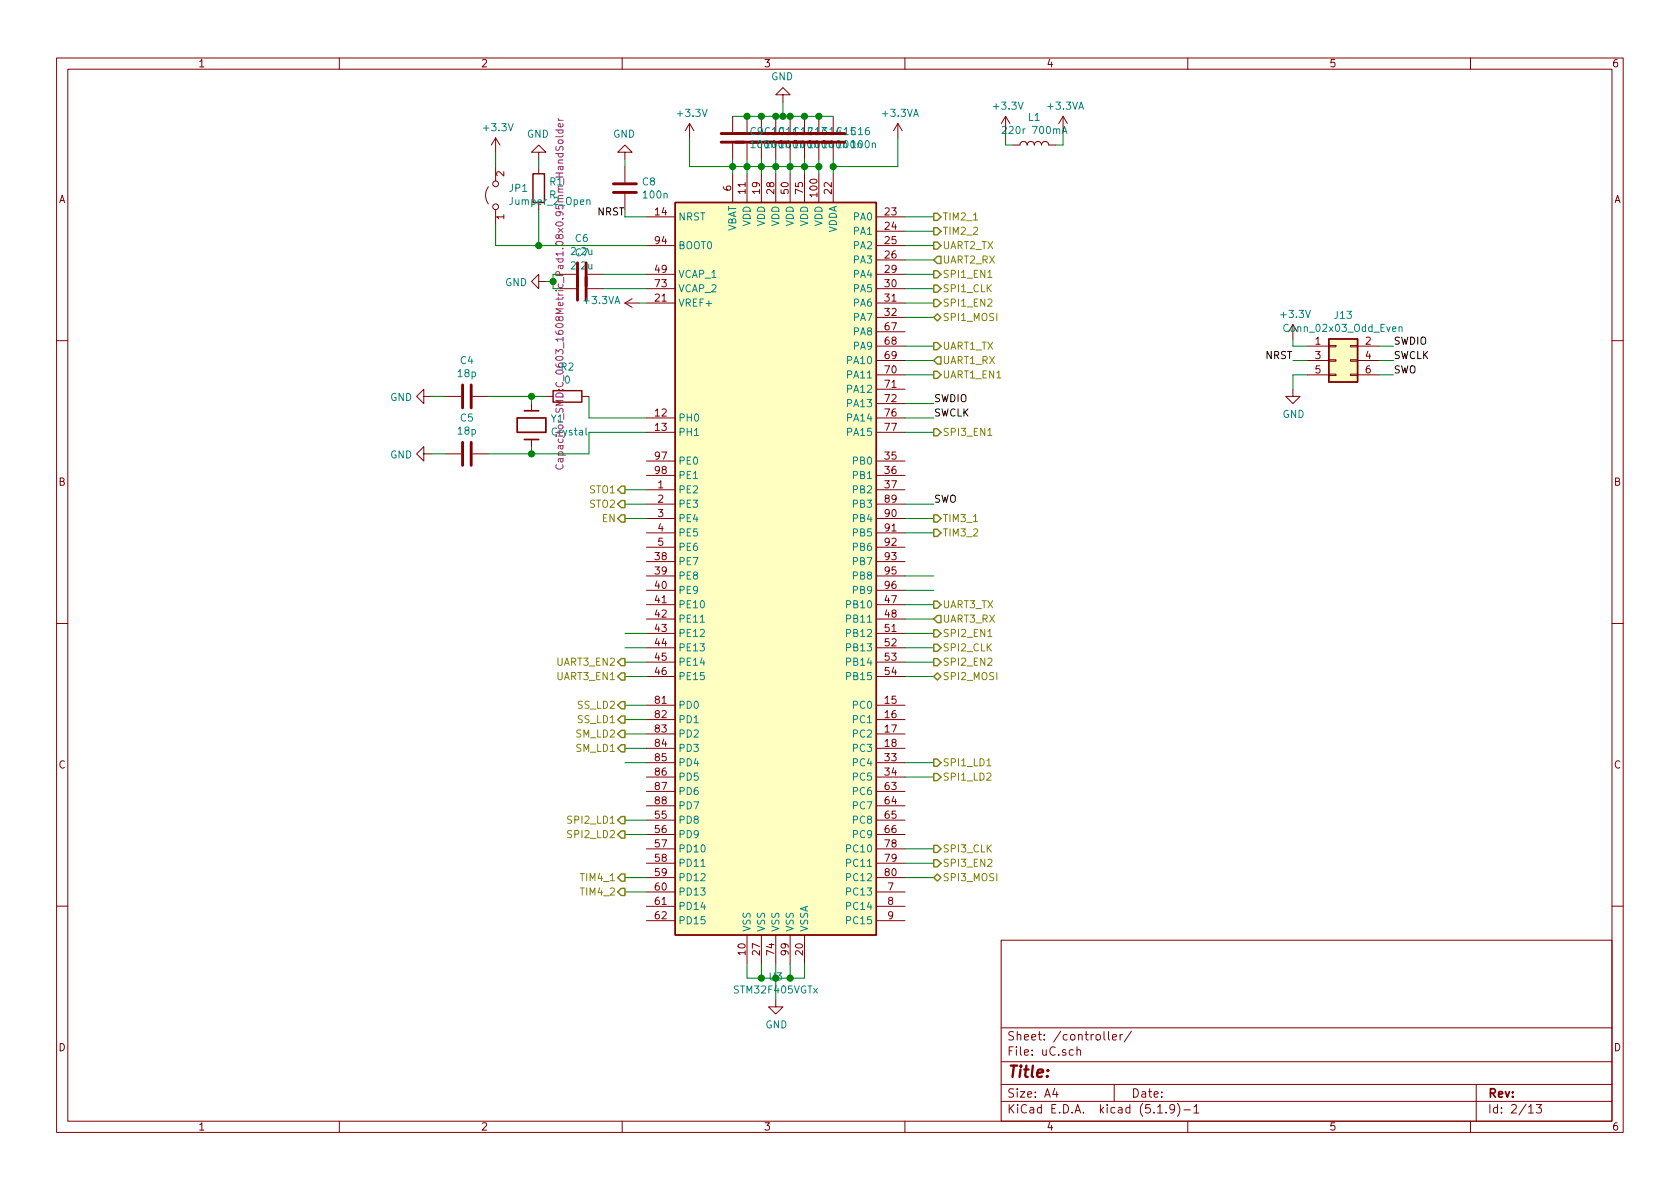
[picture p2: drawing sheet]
<svg xmlns="http://www.w3.org/2000/svg" width="297mm" height="210mm" viewBox="0 0 297 210" stroke-linecap="round" stroke-linejoin="round" font-family="sans-serif">
<g fill="none" stroke="#840000" stroke-width=".18">
<path d="M10 10.3h277v189.9h-277zM12 12.2h273v186.1h-273zM60 10.3v1.9M110 10.3v1.9M138.4 16.8h1.3l-1.3-1.3-1.2 1.3h1.2v1.2M160 10.3v1.9M210 10.3v1.9M260 10.3v1.9M86.4 33a2.54 2.54 0 0 0 0 3.1M87.6 24.4l-.7 1.2M87.6 24.4v2.5M87.6 29.5v2.5"/>
<path d="M87.6 37.1v2.5M87.6 24.4l.8 1.2M95.2 26.9h1.3l-1.3-1.3-1.2 1.3h1.2v1.3M95.2 29.5v1.2M110.5 26.9h1.3l-1.3-1.3-1.3 1.3h1.3v1.3M110.5 29.5v2.8M110.5 34.3v2.8M114.3 38.3h5.1M121.9 21.8l-.7 1.3M121.9 21.8v2.6M121.9 21.8l.8 1.3M129.5 20.6v2.8"/>
<path d="M129.5 25.4v2.8M129.5 30.7v5.1M132.1 20.6v2.8M132.1 25.4v2.8M132.1 30.7v5.1M134.6 20.6v2.8M134.6 25.4v2.8M134.6 30.7v5.1M137.2 20.6v2.8M137.2 25.4v2.8M137.2 30.7v5.1M139.7 20.6v2.8"/>
<path d="M139.7 25.4v2.8M139.7 30.7v5.1M142.2 20.6v2.8M142.2 25.4v2.8M142.2 30.7v5.1M144.8 20.6v2.8M144.8 25.4v2.8M144.8 30.7v5.1M147.3 20.6v2.8M147.3 25.4v2.8M147.3 30.7v5.1M154.9 38.3h5.1"/>
<path d="M158.7 21.8l-.7 1.3M158.7 21.8v2.6M158.7 21.8l.8 1.3M177.8 20.6l-.8 1.2M177.8 20.6v2.5M177.8 20.6l.8 1.2M179.1 25.6h1.2a.63 .63 0 0 1 .7-.6 .63 .63 0 0 1 .6 .6 .63 .63 0 0 1 .6-.6 .63 .63 0 0 1 .7 .6 .63 .63 0 0 1 .6-.6 .63 .63 0 0 1 .6 .6 .63 .63 0 0 1 .7-.6 .63 .63 0 0 1 .6 .6h1.3M188 20.6l-.8 1.2M188 20.6v2.5M188 20.6l.7 1.2M95.2 49.8v-1.3l-1.2 1.3 1.2 1.2v-1.2h1.3M99.1 51h2.8"/>
<path d="M99.1 48.5h2.8M103.9 51h2.8M103.9 48.5h2.8M110.5 53.6l1.3 .8M110.5 53.6h2.5M111.8 52.8l-1.3 .8M114.3 51h5.1M114.3 48.5h5.1M114.3 53.6h5.1M114.3 43.4h5.1M154.9 51h5.1M154.9 48.5h5.1"/>
<path d="M154.9 53.6h5.1M154.9 43.4h5.1M154.9 40.9h5.1M154.9 46h5.1M154.9 56.1h5.1M154.9 58.7h5.1M228.6 57.4v2.5M10 60.2h2M74.9 70.1v-1.3l-1.2 1.3 1.2 1.3v-1.3h1.3M78.7 70.1h2.8M83.6 70.1h2.8M94 71.4v1.2"/>
<path d="M94 77.7v1.3M96.5 70.1h1.3M102.9 70.1h1.2M114.3 73.9h5.1M114.3 76.4h5.1M154.9 61.2h5.1M154.9 63.7h5.1M154.9 66.3h5.1M154.9 68.8h5.1M154.9 71.4h5.1M154.9 73.9h5.1M154.9 76.4h5.1"/>
<path d="M228.6 68.8v1.3h1.3l-1.3 1.3-1.3-1.3h1.3M231.1 61.2h3.8M231.1 63.7h3.8M231.1 66.3h3.8M234.9 66.2h1.3v.2h-1.3zM234.9 61.1h1.3v.2h-1.3zM234.9 63.6h1.3v.3h-1.3zM238.8 66.2h1.2v.2h-1.2zM238.8 61.1h1.2v.2h-1.2zM238.8 63.6h1.2v.3h-1.2zM240 61.2h3.8M240 63.7h3.8"/>
<path d="M240 66.3h3.8M285 60.2h2M74.9 80.3v-1.3l-1.2 1.3 1.2 1.2v-1.2h1.3M78.7 80.3h2.8M83.6 80.3h2.8M114.3 81.5h5.1M114.3 84.1h5.1M114.3 86.6h5.1M114.3 89.1h5.1M114.3 91.7h5.1M114.3 94.2h5.1M114.3 96.8h5.1"/>
<path d="M114.3 99.3h5.1M154.9 81.5h5.1M154.9 84.1h5.1M154.9 86.6h5.1M154.9 89.1h5.1M154.9 91.7h5.1M154.9 94.2h5.1M154.9 96.8h5.1M154.9 99.3h5.1M10 110.3h2M114.3 106.9h5.1M114.3 109.5h5.1"/>
<path d="M114.3 112h5.1M114.3 114.5h5.1M114.3 117.1h5.1M114.3 119.6h5.1M114.3 101.8h5.1M114.3 104.4h5.1M154.9 106.9h5.1M154.9 109.5h5.1M154.9 112h5.1M154.9 114.5h5.1M154.9 117.1h5.1M154.9 119.6h5.1"/>
<path d="M154.9 101.8h5.1M154.9 104.4h5.1M285 110.3h2M114.3 124.7h5.1M114.3 127.2h5.1M114.3 129.8h5.1M114.3 132.3h5.1M114.3 134.9h5.1M114.3 137.4h5.1M114.3 139.9h5.1M154.9 124.7h5.1M154.9 127.2h5.1"/>
<path d="M154.9 129.8h5.1M154.9 132.3h5.1M154.9 134.9h5.1M154.9 137.4h5.1M154.9 139.9h5.1M114.3 150.1h5.1M114.3 152.6h5.1M114.3 155.2h5.1M114.3 157.7h5.1M114.3 142.5h5.1M114.3 145h5.1M114.3 147.6h5.1"/>
<path d="M154.9 150.1h5.1M154.9 152.6h5.1M154.9 155.2h5.1M154.9 157.7h5.1M154.9 142.5h5.1M154.9 145h5.1M154.9 147.6h5.1M10 160.2h2M114.3 160.3h5.1M114.3 162.8h5.1M132.1 165.3v5.1M134.6 165.3v5.1"/>
<path d="M137.2 176.8v1.2h1.2l-1.2 1.3-1.3-1.3h1.3M137.2 165.3v5.1M139.7 165.3v5.1M142.2 165.3v5.1M154.9 160.3h5.1M154.9 162.8h5.1M177 166.3h108v32h-108zM285 160.2h2M60 198.3v1.9M110 198.3v1.9M160 198.3v1.9M177 194.8h108"/>
<path d="M177 191.8h108M177 187.8h108M177 181.8h108M186.5 192.5l-.4 1h1M186.8 193v1M189.8 185.7l-.5-.1-.2 .3v.6l.2 .1 .5-.1M190.4 185.7h.1a.37 .37 0 0 1 .6 .1v.8M190.4 185.1v1.5M195.2 182.4v1.3l.2 .2M196 182.4v1.3l.2 .2M196.7 183.4l.7-.1-.1-.3-.4-.1-.2 .2 .1 .7h.5M197 191.8v3"/>
<path d="M198 182.9v1M198.5 182.9l-.5 .3M200.1 182.3l-1.3 2M204.7 196.8h.8M206.2 196.7v.1M207.7 196l-.1 .1a.48 .48 0 0 1-.6 .1l-.2-.2 .2-.6a.48 .48 0 0 1 .6 .1 1.27 1.27 0 0 1-.2 1.2l-.4 .1M208.2 195.1a1.71 1.71 0 0 1 0 2.3M209.3 196.3h1.2M210 198.3v1.9M211.1 195.8l.4-.5v1.5M211.1 196.8h.9M260 198.3v1.9"/>
<path d="M261 191.8v6.5M270.3 195.8l.4-.5v1.5M270.3 196.8h.8M271.6 195.3h.9l-.4 .6 .4 .1v.7l-.2 .1-.7-.1"/>
<circle cx="87.6" cy="32.5" r=".51"/>
<circle cx="87.6" cy="36.6" r=".51"/>
</g>
<path d="M108.5 34h4M108.5 32.5h4M127.5 25.1h21.9M127.5 23.6h21.9M102.1 46.5v6.6M103.6 46.5v6.6M81.8 68.1v4M81.8 78.2v4.1M83.3 68.1v4M83.3 78.2v4.1" fill="none" stroke="#840000" stroke-width=".51"/>
<g fill="#ffffc2" stroke="#ffffc2" stroke-width=".18">
<path d="M234.9 59.9h5.1v7.7h-5.1z"/>
<path d="M119.4 35.8h35.5v129.5h-35.5z"/>
</g>
<path d="M94.2 30.7h2.1v5.1h-2.1zM119.4 35.8h35.5v129.5h-35.5zM234.9 59.9h5.1v7.7h-5.1zM97.8 69.1h5.1v2h-5.1z" fill="none" stroke="#840000" stroke-width=".25"/>
<path d="M103.8 35.5l.2-.2 .3 .1v.8M153.1 25l.2-.1a.67 .67 0 0 1 .4 .6 .67 .67 0 0 1-.4 .6l-.3-.5zM154.2 25.4l.2-.1h.3l.1 .8M154.2 25.3v.8M177.2 22.5l.5-.2 .2 .4v.2l-.7 .7h.7M187.8 23.6l.4-1.3 .4 1.3M187.9 23.3h.6M247.4 57.9l.1-.1h.4v.8M247.4 57.8v.8M103.6 75.7v1.1l.2 .1M123.8 110h.7M124 153.2h.7" fill="none" stroke="#008484" stroke-width=".18"/>
<path d="M98.3 23h1.2M98.7 20.9l.2 .4M98.7 21.3h.8M98.8 24.8h.6l.1 .2v.3l-.6 .1-.2-.3zM98.8 23l-.1 .3 .2 .3 .6-.1v-.5M99.5 21.9v.3l-.1 .2h-.6v-.5l.2-.1 .1 .6M99.5 24l-.1 .2h-1.1M98.4 82.2a.6 .6 0 0 0 .4 .8 .6 .6 0 0 0 .7-.6l-.1-.2M99 81.1l.1 .4 .1 .2 .3-.1v-.5M99.5 81.1h-.7v.5" fill="none" stroke="#840084" stroke-width=".18"/>
<path d="M91.4 73.9h5.1v2.5h-5.1zM92.7 72.6h2.5M92.7 77.7h2.5" fill="none" stroke="#840000" stroke-width=".3"/>
<g fill="none" stroke="#008400" stroke-width=".18">
<path d="M138.4 18v2.6M87.6 39.6v3.8h26.7M87.6 26.9v2.6M95.2 28.2v1.3M95.2 37.1v6.3M110.5 38.3h3.8M110.5 28.2v1.3M121.9 24.4v5.1h22.9M129.5 28.2v2.5M129.5 20.6h17.8M132.1 28.2v2.5M134.6 28.2v2.5"/>
<path d="M137.2 28.2v2.5M139.7 28.2v2.5M142.2 28.2v2.5M144.8 28.2v2.5M147.3 28.2v2.5M158.7 24.4v5.1h-11.4M160 38.3h5.1M177.8 23.1v2.5h1.3M188 23.1v2.5h-1.3M96.5 49.8h1.3M106.7 51h7.6M106.7 48.5h7.6"/>
<path d="M113 53.6h1.3M160 56.1h5.1M160 53.6h5.1M160 40.9h5.1M160 43.4h5.1M160 46h5.1M160 51h5.1M160 48.5h5.1M228.6 59.9v1.3h2.5M76.2 70.1h2.5M86.4 70.1h10.1M94 70.1v1.3"/>
<path d="M94 79v1.3M104.1 70.1v3.8h10.2M114.3 76.4h-10.2v3.9h-17.7M160 73.9h5.1M160 71.4h5.1M160 76.4h5.1M160 66.3h5.1M160 63.7h5.1M160 61.2h5.1M228.6 63.7h2.5M231.1 66.3h-2.5v2.5M243.8 66.3h2.6"/>
<path d="M243.8 63.7h2.6M243.8 61.2h2.6M76.2 80.3h2.5M110.5 91.7h3.8M110.5 89.1h3.8M110.5 86.6h3.8M160 94.2h5.1M160 91.7h5.1M160 89.1h5.1M110.5 119.6h3.8M110.5 114.5h3.8M110.5 117.1h3.8"/>
<path d="M110.5 112h3.8M160 119.6h5.1M160 106.9h5.1M160 109.5h5.1M160 114.5h5.1M160 104.4h5.1M160 101.8h5.1M160 117.1h5.1M160 112h5.1M110.5 129.8h3.8M110.5 134.9h3.8M110.5 132.3h3.8"/>
<path d="M110.5 124.7h3.8M110.5 127.2h3.8M160 134.9h5.1M160 137.4h5.1M110.5 155.2h3.8M110.5 157.7h3.8M110.5 145h3.8M110.5 147.6h3.8M160 155.2h5.1M160 150.1h5.1M160 152.6h5.1M132.1 170.4v2.6h10.1v-2.6"/>
<path d="M134.6 170.4v2.6M137.2 170.4v6.4M139.7 170.4v2.6"/>
</g>
<g fill="none" stroke="#848400" stroke-width=".25">
<path d="M165.1 37.7h.6l.7 .6-.7 .7h-.6zM165.1 53h.6l.7 .6-.7 .6h-.6zM165.1 56.1l.6-.6 .7 .6-.7 .7zM165.1 50.4h.6l.7 .6-.7 .7h-.6zM165.1 42.8h.6l.7 .6-.7 .7h-.6zM165.1 40.3h.6l.7 .6-.7 .6h-.6zM165.1 47.9h.6l.7 .6-.7 .6h-.6zM165.7 45.3h.7v1.3h-.7l-.6-.6zM165.1 75.8h.6l.7 .6-.7 .7h-.6zM165.1 65.7h.6l.7 .6-.7 .6h-.6zM165.1 60.6h.6l.7 .6-.7 .6h-.6zM165.7 63.1h.7v1.3h-.7l-.6-.7z"/>
<path d="M109.2 86.6l.7-.6h.6v1.2h-.6zM109.9 88.5h.6v1.3h-.6l-.7-.7zM109.9 91.1h.6v1.2h-.6l-.7-.6zM165.1 91.1h.6l.7 .6-.7 .6h-.6zM165.1 93.6h.6l.7 .6-.7 .7h-.6zM109.9 119h.6v1.3h-.6l-.7-.7zM109.9 116.5h.6v1.2h-.6l-.7-.6zM165.1 116.5h.6l.7 .6-.7 .6h-.6zM165.1 111.4h.6l.7 .6-.7 .6h-.6zM165.1 119.6l.6-.6 .7 .6-.7 .7zM165.1 113.9h.6l.7 .6-.7 .7h-.6zM165.1 106.3h.6l.7 .6-.7 .7h-.6z"/>
<path d="M165.7 108.8h.7v1.3h-.7l-.6-.6zM109.2 127.2l.7-.6h.6v1.3h-.6zM109.9 131.7h.6v1.3h-.6l-.7-.7zM109.9 129.2h.6v1.2h-.6l-.7-.6zM109.9 124.1h.6v1.2h-.6l-.7-.6zM165.1 134.2h.6l.7 .7-.7 .6h-.6zM165.1 136.8h.6l.7 .6-.7 .6h-.6zM109.9 144.4h.6v1.3h-.6l-.7-.7zM109.9 146.9h.6v1.3h-.6l-.7-.6zM109.9 154.6h.6v1.2h-.6l-.7-.6zM109.9 157.1h.6v1.3h-.6l-.7-.7zM165.1 152h.6l.7 .6-.7 .7h-.6z"/>
<path d="M165.1 155.2l.6-.6 .7 .6-.7 .6zM165.1 149.5h.6l.7 .6-.7 .6h-.6z"/>
</g>
<path d="M174.7 49.1h.7M174.7 77h.7M174.7 112.6h.7M174.5 135.4h.7" fill="none" stroke="#848400" stroke-width=".18"/>
<g fill="#008400" stroke="#008400" stroke-width=".25">
<circle cx="142.2" cy="20.6" r=".51"/>
<circle cx="95.3" cy="43.4" r=".51"/>
<circle cx="129.5" cy="29.5" r=".51"/>
<circle cx="94" cy="70.1" r=".51"/>
<circle cx="97.8" cy="49.8" r=".51"/>
<circle cx="132.1" cy="29.5" r=".51"/>
<circle cx="134.6" cy="173" r=".51"/>
<circle cx="144.8" cy="20.6" r=".51"/>
<circle cx="134.6" cy="29.5" r=".51"/>
<circle cx="94" cy="80.3" r=".51"/>
<circle cx="137.2" cy="29.5" r=".51"/>
<circle cx="144.8" cy="29.5" r=".51"/>
<circle cx="139.7" cy="29.5" r=".51"/>
<circle cx="139.7" cy="173" r=".51"/>
<circle cx="139.7" cy="20.6" r=".51"/>
<circle cx="142.2" cy="29.5" r=".51"/>
<circle cx="137.2" cy="20.6" r=".51"/>
<circle cx="147.3" cy="29.5" r=".51"/>
<circle cx="132.1" cy="20.6" r=".51"/>
<circle cx="138.4" cy="20.6" r=".51"/>
<circle cx="134.6" cy="20.6" r=".51"/>
</g>
<text font-size="2.8" fill="#840000" x="178" y="190.5">Title:</text>
<g font-size="2.1" fill="#840000">
<text x="178" y="184">Sheet: /controller/</text>
<text x="178" y="186.7">File: uC.sch</text>
<text x="178" y="196.9">KiCad E.D.A. kicad (5.1.9)-1</text>
<text x="178" y="194.1">Size: A4</text>
<text x="200" y="194.1">Date:</text>
<text x="263" y="194.1">Rev:</text>
<text x="263" y="196.9">Id: 2/13</text>
</g>
<g font-size="1.8" fill="#840000">
<text x="35" y="11.9">1</text>
<text x="85" y="11.9">2</text>
<text x="135" y="11.9">3</text>
<text x="185" y="11.9">4</text>
<text x="235" y="11.9">5</text>
<text x="285" y="11.9">6</text>
<text x="10.4" y="35.9">A</text>
<text x="89.2" y="31.2" transform="rotate(-90 89.2 31.2)">2</text>
<text x="129.3" y="33.8" transform="rotate(-90 129.3 33.8)">6</text>
<text x="131.8" y="34.2" transform="rotate(-90 131.8 34.2)">11</text>
<text x="134.4" y="34.2" transform="rotate(-90 134.4 34.2)">19</text>
<text x="136.9" y="34.2" transform="rotate(-90 136.9 34.2)">28</text>
<text x="139.4" y="34.2" transform="rotate(-90 139.4 34.2)">50</text>
<text x="142" y="34.2" transform="rotate(-90 142 34.2)">75</text>
<text x="144.5" y="34.7" transform="rotate(-90 144.5 34.7)">100</text>
<text x="147.1" y="34.2" transform="rotate(-90 147.1 34.2)">22</text>
<text x="285.4" y="35.9">A</text>
<text x="89.2" y="38.8" transform="rotate(-90 89.2 38.8)">1</text>
<text x="115.9" y="38.1">14</text>
<text x="156.5" y="38.1">23</text>
<text x="156.5" y="40.6">24</text>
<text x="115.9" y="43.2">94</text>
<text x="156.5" y="43.2">25</text>
<text x="156.5" y="45.7">26</text>
<text x="115.9" y="48.3">49</text>
<text x="115.9" y="50.8">73</text>
<text x="115.9" y="53.3">21</text>
<text x="156.5" y="48.3">29</text>
<text x="156.5" y="50.8">30</text>
<text x="156.5" y="53.3">31</text>
<text x="156.5" y="55.9">32</text>
<text x="156.5" y="58.4">67</text>
<text x="156.5" y="63.5">69</text>
<text x="156.5" y="61">68</text>
<text x="232.6" y="61">1</text>
<text x="232.6" y="63.5">3</text>
<text x="241.5" y="61">2</text>
<text x="241.5" y="63.5">4</text>
<text x="156.5" y="66">70</text>
<text x="156.5" y="68.6">71</text>
<text x="156.5" y="71.1">72</text>
<text x="232.6" y="66">5</text>
<text x="241.5" y="66">6</text>
<text x="115.9" y="73.7">12</text>
<text x="115.9" y="76.2">13</text>
<text x="156.5" y="73.7">76</text>
<text x="156.5" y="76.2">77</text>
<text x="115.9" y="81.3">97</text>
<text x="115.9" y="83.8">98</text>
<text x="156.5" y="81.3">35</text>
<text x="156.5" y="83.8">36</text>
<text x="10.4" y="85.9">B</text>
<text x="116.4" y="86.4">1</text>
<text x="116.4" y="88.9">2</text>
<text x="156.5" y="86.4">37</text>
<text x="156.5" y="88.9">89</text>
<text x="285.4" y="85.9">B</text>
<text x="116.4" y="91.4">3</text>
<text x="116.4" y="94">4</text>
<text x="156.5" y="91.4">90</text>
<text x="156.5" y="94">91</text>
<text x="115.9" y="99.1">38</text>
<text x="115.9" y="101.6">39</text>
<text x="116.4" y="96.5">5</text>
<text x="156.5" y="96.5">92</text>
<text x="156.5" y="99.1">93</text>
<text x="156.5" y="101.6">95</text>
<text x="115.9" y="106.7">41</text>
<text x="115.9" y="104.1">40</text>
<text x="156.5" y="106.7">47</text>
<text x="156.5" y="104.1">96</text>
<text x="115.9" y="109.2">42</text>
<text x="115.9" y="111.8">43</text>
<text x="156.5" y="109.2">48</text>
<text x="156.5" y="111.8">51</text>
<text x="115.9" y="114.3">44</text>
<text x="115.9" y="116.8">45</text>
<text x="115.9" y="119.4">46</text>
<text x="156.5" y="114.3">52</text>
<text x="156.5" y="116.8">53</text>
<text x="156.5" y="119.4">54</text>
<text x="115.9" y="124.5">81</text>
<text x="156.5" y="124.5">15</text>
<text x="115.9" y="127">82</text>
<text x="115.9" y="129.5">83</text>
<text x="156.5" y="127">16</text>
<text x="156.5" y="129.5">17</text>
<text x="10.4" y="135.9">C</text>
<text x="115.9" y="132.1">84</text>
<text x="115.9" y="134.6">85</text>
<text x="115.9" y="137.2">86</text>
<text x="156.5" y="132.1">18</text>
<text x="156.5" y="134.6">33</text>
<text x="156.5" y="137.2">34</text>
<text x="285.4" y="135.9">C</text>
<text x="115.9" y="139.7">87</text>
<text x="115.9" y="142.2">88</text>
<text x="156.5" y="139.7">63</text>
<text x="156.5" y="142.2">64</text>
<text x="115.9" y="149.9">57</text>
<text x="115.9" y="144.8">55</text>
<text x="115.9" y="147.3">56</text>
<text x="156.5" y="149.9">78</text>
<text x="156.5" y="144.8">65</text>
<text x="156.5" y="147.3">66</text>
<text x="115.9" y="152.4">58</text>
<text x="115.9" y="154.9">59</text>
<text x="156.5" y="152.4">79</text>
<text x="156.5" y="154.9">80</text>
<text x="115.9" y="157.5">60</text>
<text x="115.9" y="160">61</text>
<text x="157" y="157.5">7</text>
<text x="157" y="160">8</text>
<text x="115.9" y="162.6">62</text>
<text x="157" y="162.6">9</text>
<text x="131.8" y="168.9" transform="rotate(-90 131.8 168.9)">10</text>
<text x="134.4" y="168.9" transform="rotate(-90 134.4 168.9)">27</text>
<text x="136.9" y="168.9" transform="rotate(-90 136.9 168.9)">74</text>
<text x="139.4" y="168.9" transform="rotate(-90 139.4 168.9)">99</text>
<text x="142" y="168.9" transform="rotate(-90 142 168.9)">20</text>
<text x="10.4" y="185.9">D</text>
<text x="285.4" y="185.9">D</text>
<text x="35" y="199.9">1</text>
<text x="85" y="199.9">2</text>
<text x="135" y="199.9">3</text>
<text x="185" y="199.9">4</text>
<text x="235" y="199.9">5</text>
<text x="285" y="199.9">6</text>
</g>
<g font-size="1.8" fill="#008484">
<text x="136.3" y="14.2">GND</text>
<text x="85.7" y="23.2">+3.3V</text>
<text x="120" y="20.7">+3.3V</text>
<text x="132.7" y="23.9">C9 C10C11C12C13C14C15C16</text>
<text x="156.2" y="20.7">+3.3VA</text>
<text x="175.8" y="19.4">+3.3V</text>
<text x="177.9" y="23.7">220r 700mA</text>
<text x="181.9" y="21.4">L1</text>
<text x="185.4" y="19.4">+3.3VA</text>
<text x="93.2" y="24.4">GND</text>
<text x="108.4" y="24.4">GND</text>
<text x="132.9" y="26.2">100n</text>
<text x="138" y="26.2">100n</text>
<text x="140.5" y="26.2">100n</text>
<text x="143.1" y="26.2">100n</text>
<text x="148.2" y="26.2">100n</text>
<text x="90.1" y="33.9">JP1</text>
<text x="97.1" y="35.1">R</text>
<text x="97.2" y="32.8">R1</text>
<text x="113.6" y="32.8">C8</text>
<text x="113.9" y="35.1">100n</text>
<text x="90.3" y="36.2">Jumper_2_Open</text>
<text x="119.9" y="39">NRST</text>
<text x="130.2" y="41.1" transform="rotate(-90 130.2 41.1)">VBAT</text>
<text x="132.7" y="40.1" transform="rotate(-90 132.7 40.1)">VDD</text>
<text x="135.3" y="40.1" transform="rotate(-90 135.3 40.1)">VDD</text>
<text x="137.8" y="40.1" transform="rotate(-90 137.8 40.1)">VDD</text>
<text x="140.3" y="40.1" transform="rotate(-90 140.3 40.1)">VDD</text>
<text x="142.9" y="40.1" transform="rotate(-90 142.9 40.1)">VDD</text>
<text x="145.4" y="40.1" transform="rotate(-90 145.4 40.1)">VDD</text>
<text x="148" y="41.3" transform="rotate(-90 148 41.3)">VDDA</text>
<text x="151" y="39">PA0</text>
<text x="151" y="41.5">PA1</text>
<text x="101.1" y="47.6">2.2u</text>
<text x="101.1" y="45.1">2.2u</text>
<text x="101.8" y="45.3">C7</text>
<text x="101.8" y="42.8">C6</text>
<text x="119.9" y="44.1">BOOT0</text>
<text x="151" y="44.1">PA2</text>
<text x="151" y="46.6">PA3</text>
<text x="89.3" y="50.6">GND</text>
<text x="103.4" y="53.8">+3.3VA</text>
<text x="119.9" y="49.1">VCAP_1</text>
<text x="119.9" y="51.7">VCAP_2</text>
<text x="151" y="49.1">PA4</text>
<text x="151" y="51.7">PA5</text>
<text x="119.9" y="54.2">VREF+</text>
<text x="151" y="54.2">PA6</text>
<text x="151" y="56.8">PA7</text>
<text x="151" y="59.3">PA8</text>
<text x="226.6" y="56.2">+3.3V</text>
<text x="227.4" y="58.7">Conn_02x03_Odd_Even</text>
<text x="236" y="56.4">J13</text>
<text x="81.4" y="64.4">C4</text>
<text x="99.2" y="65.5">R2</text>
<text x="150" y="64.4">PA10</text>
<text x="151" y="61.8">PA9</text>
<text x="69" y="70.9">GND</text>
<text x="81" y="66.7">18p</text>
<text x="99.8" y="67.8">0</text>
<text x="150" y="66.9">PA11</text>
<text x="150" y="69.5">PA12</text>
<text x="81" y="76.9">18p</text>
<text x="81.4" y="74.5">C5</text>
<text x="97.5" y="74.7">Y1</text>
<text x="97.7" y="77">Crystal</text>
<text x="119.9" y="74.5">PH0</text>
<text x="119.9" y="77.1">PH1</text>
<text x="150" y="72">PA13</text>
<text x="150" y="74.5">PA14</text>
<text x="150" y="77.1">PA15</text>
<text x="226.8" y="73.9">GND</text>
<text x="69" y="81.1">GND</text>
<text x="119.9" y="82.2">PE0</text>
<text x="151" y="82.2">PB0</text>
<text x="119.9" y="84.7">PE1</text>
<text x="119.9" y="87.2">PE2</text>
<text x="119.9" y="89.8">PE3</text>
<text x="151" y="84.7">PB1</text>
<text x="151" y="87.2">PB2</text>
<text x="151" y="89.8">PB3</text>
<text x="119.9" y="92.3">PE4</text>
<text x="119.9" y="94.9">PE5</text>
<text x="151" y="92.3">PB4</text>
<text x="151" y="94.9">PB5</text>
<text x="119.9" y="97.4">PE6</text>
<text x="119.9" y="99.9">PE7</text>
<text x="151" y="97.4">PB6</text>
<text x="151" y="99.9">PB7</text>
<text x="119.9" y="107.6">PE10</text>
<text x="119.9" y="102.5">PE8</text>
<text x="119.9" y="105">PE9</text>
<text x="150" y="107.6">PB10</text>
<text x="151" y="102.5">PB8</text>
<text x="151" y="105">PB9</text>
<text x="119.9" y="110.1">PE11</text>
<text x="119.9" y="112.6">PE12</text>
<text x="150" y="110.1">PB11</text>
<text x="150" y="112.6">PB12</text>
<text x="119.9" y="115.2">PE13</text>
<text x="119.9" y="117.7">PE14</text>
<text x="150" y="115.2">PB13</text>
<text x="150" y="117.7">PB14</text>
<text x="119.9" y="125.3">PD0</text>
<text x="119.9" y="120.3">PE15</text>
<text x="150" y="120.3">PB15</text>
<text x="151" y="125.3">PC0</text>
<text x="119.9" y="127.9">PD1</text>
<text x="119.9" y="130.4">PD2</text>
<text x="151" y="127.9">PC1</text>
<text x="151" y="130.4">PC2</text>
<text x="119.9" y="133">PD3</text>
<text x="119.9" y="135.5">PD4</text>
<text x="151" y="133">PC3</text>
<text x="151" y="135.5">PC4</text>
<text x="119.9" y="138">PD5</text>
<text x="119.9" y="140.6">PD6</text>
<text x="119.9" y="143.1">PD7</text>
<text x="151" y="138">PC5</text>
<text x="151" y="140.6">PC6</text>
<text x="151" y="143.1">PC7</text>
<text x="119.9" y="145.7">PD8</text>
<text x="119.9" y="148.2">PD9</text>
<text x="151" y="145.7">PC8</text>
<text x="151" y="148.2">PC9</text>
<text x="119.9" y="150.7">PD10</text>
<text x="119.9" y="153.3">PD11</text>
<text x="119.9" y="155.8">PD12</text>
<text x="150" y="150.7">PC10</text>
<text x="150" y="153.3">PC11</text>
<text x="150" y="155.8">PC12</text>
<text x="119.9" y="158.4">PD13</text>
<text x="119.9" y="160.9">PD14</text>
<text x="150" y="158.4">PC13</text>
<text x="150" y="160.9">PC14</text>
<text x="119.9" y="163.4">PD15</text>
<text x="132.7" y="164.8" transform="rotate(-90 132.7 164.8)">VSS</text>
<text x="135.3" y="164.8" transform="rotate(-90 135.3 164.8)">VSS</text>
<text x="137.8" y="164.8" transform="rotate(-90 137.8 164.8)">VSS</text>
<text x="140.3" y="164.8" transform="rotate(-90 140.3 164.8)">VSS</text>
<text x="142.9" y="164.8" transform="rotate(-90 142.9 164.8)">VSSA</text>
<text x="150" y="163.4">PC15</text>
<text x="130" y="175.7">STM32F405VGTx</text>
<text x="135.3" y="181.9">GND</text>
</g>
<g font-size="1.8">
<text x="105.7" y="38.1">NRST</text>
<text x="223.8" y="63.5">NRST</text>
<text x="246.4" y="61">SWDIO</text>
<text x="246.4" y="63.5">SWCLK</text>
<text x="165.1" y="71.1">SWDIO</text>
<text x="246.4" y="66">SWO</text>
<text x="165.1" y="73.7">SWCLK</text>
<text x="165.1" y="88.9">SWO</text>
</g>
<g font-size="1.8" fill="#848400">
<text x="166.6" y="41.5">TIM2_2</text>
<text x="166.6" y="39">TIM2_1</text>
<text x="166.6" y="46.6">UART2_RX</text>
<text x="166.6" y="44.1">UART2_TX</text>
<text x="166.6" y="51.7">SPI1_CLK</text>
<text x="166.6" y="49.1">SPI1_EN1</text>
<text x="166.6" y="54.2">SPI1_EN2</text>
<text x="166.6" y="56.8">SPI1_MOSI</text>
<text x="166.6" y="61.8">UART1_TX</text>
<text x="166.6" y="64.4">UART1_RX</text>
<text x="166.6" y="66.9">UART1_EN1</text>
<text x="166.6" y="77.1">SPI3_EN1</text>
<text x="104.3" y="89.8">STO2</text>
<text x="104.3" y="87.2">STO1</text>
<text x="106.5" y="92.3">EN</text>
<text x="166.6" y="92.3">TIM3_1</text>
<text x="166.6" y="94.9">TIM3_2</text>
<text x="166.6" y="107.6">UART3_TX</text>
<text x="166.6" y="112.6">SPI2_EN1</text>
<text x="166.6" y="110.1">UART3_RX</text>
<text x="98.7" y="117.7">UART3_EN2</text>
<text x="166.6" y="117.7">SPI2_EN2</text>
<text x="166.6" y="115.2">SPI2_CLK</text>
<text x="98.7" y="120.3">UART3_EN1</text>
<text x="102.3" y="125.3">SS_LD2</text>
<text x="166.6" y="120.3">SPI2_MOSI</text>
<text x="102" y="130.4">SM_LD2</text>
<text x="102.3" y="127.9">SS_LD1</text>
<text x="102" y="133">SM_LD1</text>
<text x="166.6" y="135.5">SPI1_LD1</text>
<text x="166.6" y="138">SPI1_LD2</text>
<text x="100.8" y="145.7">SPI2_LD1</text>
<text x="100.8" y="148.2">SPI2_LD2</text>
<text x="103" y="155.8">TIM4_1</text>
<text x="166.6" y="153.3">SPI3_EN2</text>
<text x="166.6" y="155.8">SPI3_MOSI</text>
<text x="166.6" y="150.7">SPI3_CLK</text>
<text x="103" y="158.4">TIM4_2</text>
</g>
<g font-size="1.8" fill="#008400">
<text x="99.6" y="80.1" transform="rotate(-90 99.6 80.1)">Capacitor_SMD:C_0603_1608Metric_Pad1.08x0.95mm_HandSolder</text>
<text x="136" y="173.4">U3</text>
</g>
</svg>
